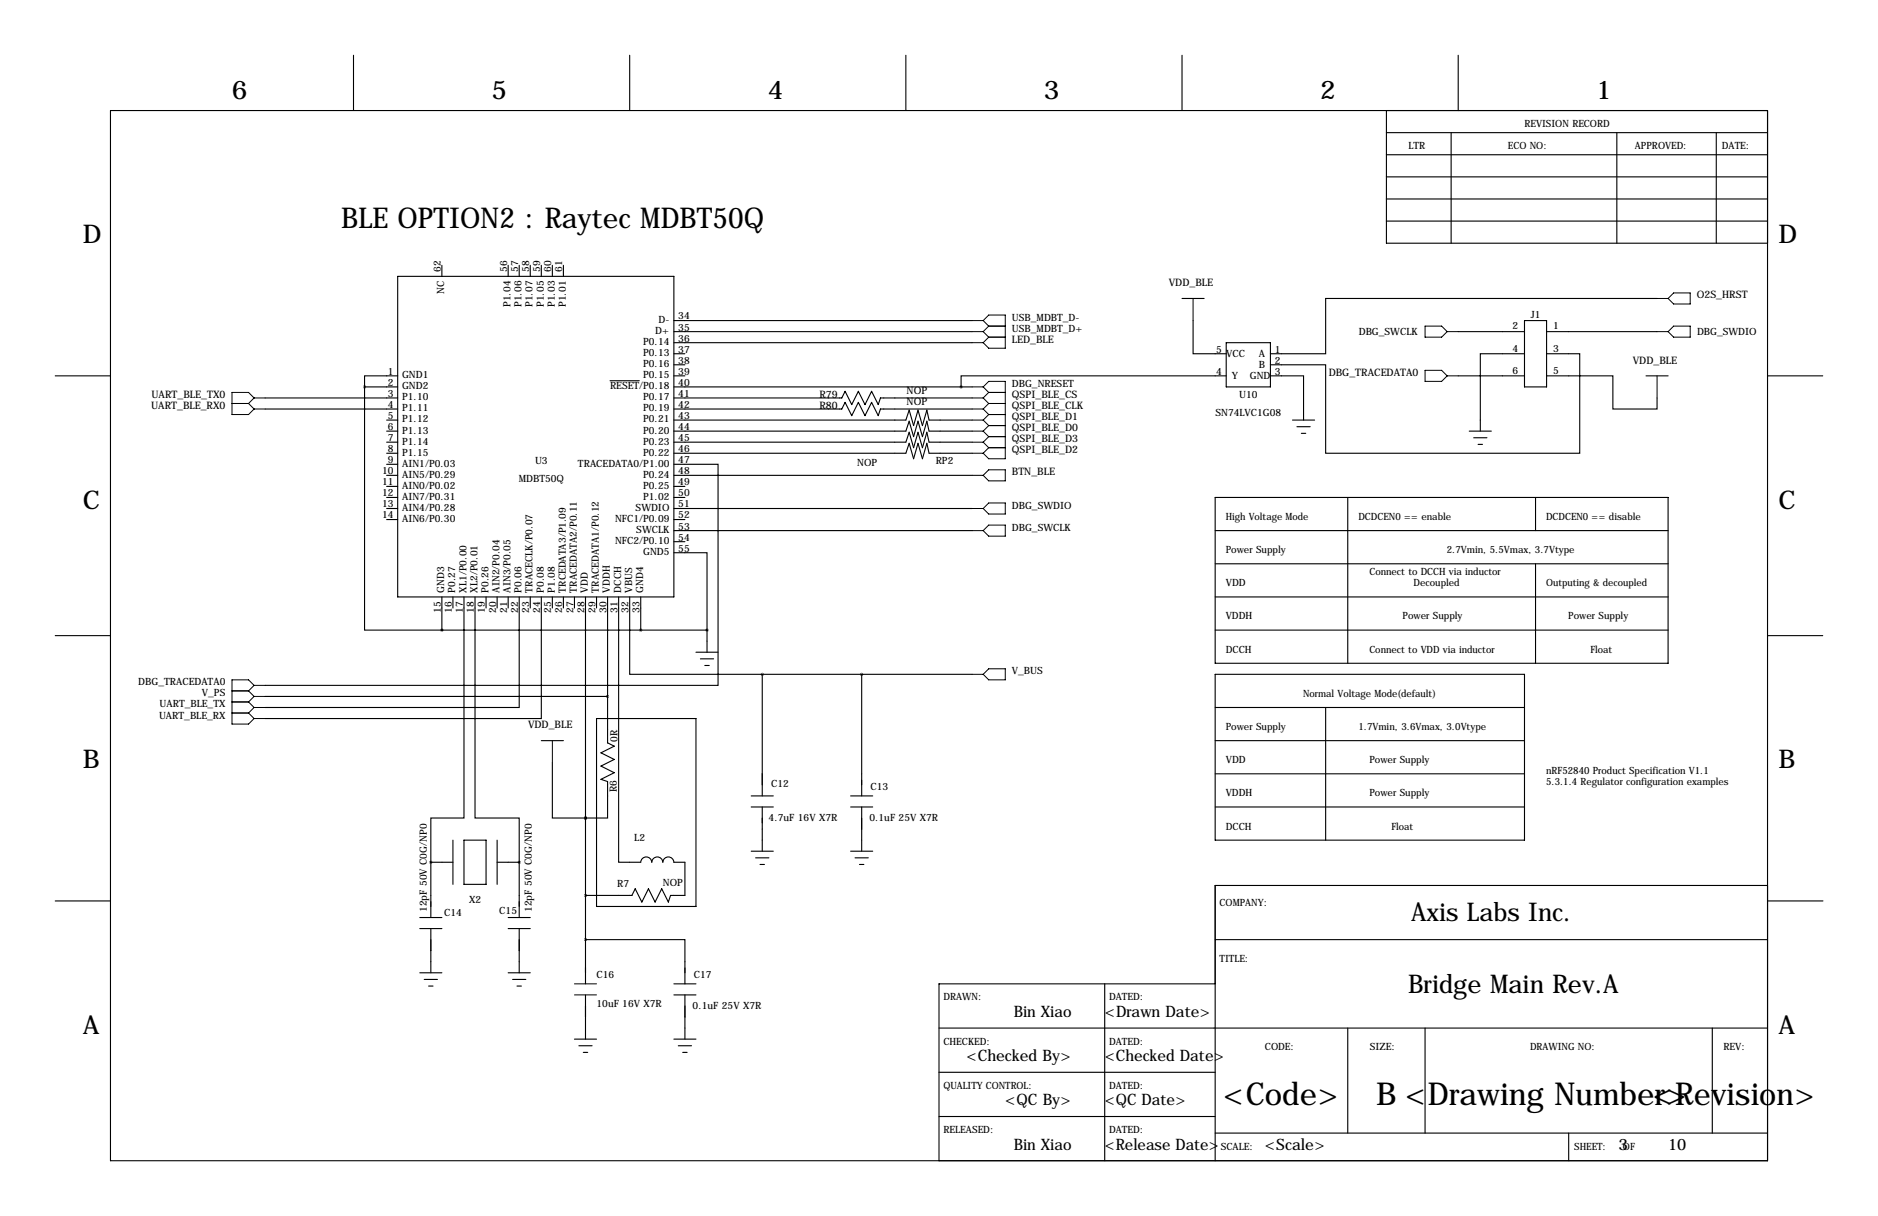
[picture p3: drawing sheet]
<svg xmlns="http://www.w3.org/2000/svg" width="432mm" height="279mm" viewBox="0 0 432 279" stroke-linecap="round" stroke-linejoin="round" font-family="sans-serif">
<g fill="none" stroke="#000" stroke-width=".25">
<path d="M81.3 12.7v12.7M144.8 12.7v12.7M208.3 12.7v12.7M271.8 12.7v12.7M335.3 12.7v12.7M25.4 25.4h381v241.3h-381zM318.8 30.5h87.6M318.8 35.6h87.6M318.8 25.4v30.5h87.6M333.7 30.5v25.4M371.8 30.5v25.4M394.6 30.5v25.4"/>
<path d="M318.8 45.7h87.6M318.8 50.8h87.6M318.8 40.6h87.6M91.4 63.5h63.5v73.7h-63.5zM101.6 61v2.5M116.8 61v2.5M119.4 61v2.5M121.9 61v2.5M124.5 61v2.5M127 61v2.5M129.5 61v2.5M154.9 73.7h68.6"/>
<path d="M154.9 76.2h68.6M154.9 78.7h68.6M271.8 68.6h5.1M274.3 73.7v7.6h7.6M281.9 78.7h10.2v10.2h-10.2zM335.3 76.2h15.2M350.5 73.7h5.1v15.2h-5.1zM355.6 76.2h25.4M381 68.6h-76.2v12.7h-12.7M12.7 86.4h12.7M61 91.4h30.4M61 94h30.4"/>
<path d="M83.8 88.9v55.9h17.8M83.8 88.9h7.6M88.9 96.5h2.5M88.9 99.1h2.5M91.4 86.4h-7.6v2.5M140.3 87.5h6.7M154.9 86.4h2.6M154.9 88.9h68.6M154.9 91.4h38.6l.8-1.5 1.5 3.1 1.6-3.1 1.5 3.1 1.5-3.1 1.5 3.1 .5-1.6h21.1M154.9 94h38.6l.8-1.5 1.5 3 1.6-3 1.5 3 1.5-3 1.5 3 .5-1.5h21.1M154.9 96.5h53.4l.7-2.3 1.1 3.6 1-3.6 1 3.6 1-3.6 .5 2.3h9.9M154.9 99.1h53.4l.7-2.3 1.1 3.5 1-3.5 1 3.5 1-3.5 .5 2.3h9.9"/>
<path d="M154.9 81.3h2.6M154.9 83.8h2.6M281.9 86.4h-60.9v2.5M292.1 86.4h7.6v10.1M297.2 96.5h5.1M298.2 98h3M299.2 99.6h1M335.3 86.4h15.2M337.8 99.1h5.1M350.5 81.3h-10.1v17.8M355.6 86.4h15.2v7.6h10.2v-2.6M355.6 81.3h7.6v22.8h-58.4v-20.3h-12.7"/>
<path d="M378.5 86.4h5M406.4 86.4h12.7M88.9 114.3h2.5M88.9 101.6h2.5M88.9 104.1h2.5M88.9 106.7h2.5M88.9 109.2h2.5M88.9 111.8h2.5M88.9 116.8h2.5M88.9 119.4h2.5M154.9 106.7h10.2v50.8h-104.1M154.9 114.3h2.6"/>
<path d="M154.9 101.6h53.4l.7-2.3 1.1 3.6 1-3.6 1 3.6 1-3.6 .5 2.3h9.9M154.9 104.1h53.4l.7-2.2 1.1 3.5 1-3.5 1 3.5 1-3.5 .5 2.2h9.9M154.9 109.2h68.6M154.9 111.8h2.6M154.9 116.8h68.6M154.9 119.4h2.6M279.4 114.3h104.1v38.1h-104.1zM309.9 114.3v38.1M338.8 100.6h3.1M339.9 102.1h1M353.1 114.3v7.6M101.6 137.2v7.6"/>
<path d="M104.1 137.2v2.5M106.7 137.2v50.8h-7.6v10.1M109.2 137.2v50.8h10.2v10.1M111.8 137.2v2.5M114.3 137.2v2.5M116.8 137.2v2.5M119.4 137.2v25.4h-58.4M121.9 137.2v2.5M124.5 137.2v27.9h-63.5M127 137.2v2.5M129.5 137.2v2.5M132.1 137.2v2.5"/>
<path d="M134.6 137.2v88.9M137.2 137.2v2.5M139.7 137.2v33.5l1.5 .7-3 1.6 3 1.5-3 1.5 3 1.5-3 1.6 1.5 .5v8.4h-5.1M142.2 137.2v60.9h5.1M144.8 137.2v17.7h30.5M147.3 137.2v7.6M154.9 127h7.7v17.8M154.9 121.9h68.6M154.9 124.5h2.6M279.4 121.9h104.1M279.4 129.5h104.1M279.4 137.2h104.1"/>
<path d="M353.1 129.5v22.9M12.7 146h12.7M101.6 144.8h61M160 149.9h5.1M161 151.4h3.1M162.1 152.9h1M162.6 144.8v5.1M175.3 154.9h48.2M175.3 154.9v28M198.1 154.9v28M279.4 154.9h71.1v38.1h-71.1zM279.4 144.8h104.1"/>
<path d="M406.4 146h12.7M61 160h78.7M124.5 170.2h5M127 175.3v12.7h7.6M137.2 165.1h22.8v43.2h-22.8zM279.4 162.6h71.1M279.4 170.2h71.1M279.4 177.8h71.1M304.8 162.6v30.4M99.1 198.1h5M99.1 198.1v12.7M104.1 193v10.2"/>
<path d="M106.7 193h5.1v10.2h-5.1zM114.3 193v10.2M114.3 198.1h5.1M119.4 198.1v12.7M134.6 188h.1M147.3 198.1a1.27 1.27 0 0 1 1.3-1.2 1.27 1.27 0 0 1 1.3 1.2M149.9 198.1a1.27 1.27 0 0 1 1.2-1.2 1.27 1.27 0 0 1 1.3 1.2M152.4 198.1a1.27 1.27 0 0 1 1.3-1.2 1.27 1.27 0 0 1 1.2 1.2h2.6v7.6h-3.3l-.5 1.6-1.6-3.1-1.5 3.1-1.5-3.1-1.5 3.1-1.6-3.1-.7 1.5h-10.7M172.7 185.4h5.1M172.7 182.9h5.1M172.7 195.6h5.1M173.7 197.1h3.1"/>
<path d="M174.8 198.6h1M175.3 185.4v10.2M195.6 185.4h5.1M195.6 182.9h5.1M195.6 195.6h5.1M196.6 197.1h3M197.6 198.6h1M198.1 185.4v10.2M279.4 185.4h71.1M12.7 207h12.7M96.5 210.8h5.1M96.5 213.4h5.1"/>
<path d="M99.1 213.4v10.1M116.8 210.8h5.1M116.8 213.4h5.1M119.4 213.4v10.1M134.6 215.9h22.9v10.2M279.4 215.9h127M406.4 203.5h-127v63.2M406.5 207h12.7M96.5 223.5h5.1M97.5 225h3.1M98.6 226.6h1M116.8 223.5h5.1"/>
<path d="M117.9 225h3M118.9 226.6h1M132.1 238.8h5.1M134.6 228.6v10.2M154.9 226.1h5.1M154.9 228.6h5.1M154.9 238.8h5.1M157.5 228.6v10.2M215.9 236.2h190.5M254 226.1v40.6M279.4 226.1h-63.5v40.6M309.9 236.2v24.1"/>
<path d="M327.7 236.2v24.1M393.7 236.2v24.1M133.1 240.3h3M134.1 241.8h1M156 240.3h3M157 241.8h1M215.9 246.4h63.5M215.9 256.5h63.5M279.4 260.3h127M360.7 260.3v6.4"/>
</g>
<g fill="none" stroke="#000" stroke-width=".23">
<path d="M223.5 73.7h2.6M223.5 76.2h2.6M223.5 78.7h2.6M226.1 73.7l1.2-1.3h3.8v7.6h-3.8l-1.2-1.3M226.1 73.7l1.2 1.2M226.1 76.2l1.2 1.3M227.3 74.9h3.8M227.3 77.5h3.8M227.3 74.9l-1.2 1.3M227.3 77.5l-1.2 1.2M274.3 68.6v5.1M327.7 74.9h3.8l1.2 1.3-1.2 1.3h-3.8z"/>
<path d="M332.7 76.2h2.6M381 76.2h2.5M381 68.6h2.5M383.5 76.2l1.3-1.3h3.8v2.6h-3.8zM383.5 68.6l1.3-1.3h3.8v2.5h-3.8zM53.3 92.7h3.8M57.1 92.7l1.3 1.3M58.4 91.4l-1.3-1.2h-3.8v5h3.8l1.3-1.2M58.4 91.4h2.6M58.4 94h2.6M58.4 91.4l-1.3 1.3M223.5 88.9h2.6"/>
<path d="M223.5 91.4h2.6M223.5 94h2.6M223.5 96.5h2.6M223.5 99.1h2.6M226.1 88.9l1.2-1.3h3.8v17.8h-3.8l-1.2-1.3M226.1 88.9l1.2 1.3M226.1 91.4l1.2 1.3M226.1 94l1.2 1.2M226.1 96.5l1.2 1.3M226.1 99.1l1.2 1.2M227.3 90.2h3.8M227.3 92.7h3.8"/>
<path d="M227.3 90.2l-1.2 1.2M227.3 95.2h3.8M227.3 92.7l-1.2 1.3M227.3 97.8h3.8M227.3 95.2l-1.2 1.3M227.3 97.8l-1.2 1.3M327.7 85.1h3.8l1.2 1.3-1.2 1.2h-3.8zM332.7 86.4h2.6M381 86.4v5M223.5 116.8h2.6M223.5 101.6h2.6M223.5 104.1h2.6"/>
<path d="M223.5 109.2h2.6M226.1 109.2l1.2-1.3h3.8v2.6h-3.8zM226.1 116.8l1.2-1.2h3.8v2.5h-3.8zM226.1 101.6l1.2 1.3M227.3 100.3h3.8M227.3 102.9h3.8M227.3 100.3l-1.2 1.3M227.3 102.9l-1.2 1.2M223.5 121.9h2.6M226.1 121.9l1.2-1.2h3.8v2.5h-3.8zM53.3 158.8h3.8M57.1 158.8l1.3 1.2"/>
<path d="M58.4 157.5l-1.3-1.3h-3.8v10.2h3.8l1.3-1.3M58.4 157.5h2.6M58.4 157.5l-1.3 1.3M223.5 154.9h2.6M226.1 154.9l1.2-1.2h3.8v2.5h-3.8zM53.3 161.3h3.8M53.3 163.8h3.8M57.1 161.3l1.3 1.3M57.1 163.8l1.3 1.3M58.4 160h2.6M58.4 160l-1.3 1.3M58.4 162.6h2.6"/>
<path d="M58.4 162.6l-1.3 1.2M58.4 165.1h2.6M127 170.2v5.1M132.1 226.1h5.1M132.1 228.6h5.1"/>
</g>
<path d="M162.5 144.8a.05 .05 0 0 0 .1 0 .05 .05 0 0 0-.1 0zM99 198.1a.05 .05 0 0 0 .1 0 .05 .05 0 0 0-.1 0zM175.2 154.9a.05 .05 0 0 0 .1 0 .05 .05 0 0 0-.1 0z" fill="#000" stroke="#000" stroke-width=".63"/>
<g font-size="7.3">
<text x="281.2" y="254">&lt;Code&gt;</text>
<text x="316.4" y="254">B &lt;Drawing Number&gt;</text>
<text x="380" y="254">&lt;Revision&gt;</text>
</g>
<text font-size="6.6" x="78.4" y="52.4">BLE OPTION2 : Raytec MDBT50Q</text>
<g font-size="5.9">
<text x="53.3" y="22.9">6</text>
<text x="113" y="22.9">5</text>
<text x="176.5" y="22.9">4</text>
<text x="240" y="22.9">3</text>
<text x="303.5" y="22.9">2</text>
<text x="367" y="22.9">1</text>
<text x="19" y="55.9">D</text>
<text x="408.9" y="55.9">D</text>
<text x="19" y="116.8">C</text>
<text x="408.9" y="116.8">C</text>
<text x="19" y="176.5">B</text>
<text x="408.9" y="176.5">B</text>
<text x="324.5" y="211.6">Axis Labs Inc.</text>
<text x="323.7" y="228.1">Bridge Main Rev.A</text>
<text x="19" y="237.5">A</text>
<text x="408.9" y="237.5">A</text>
</g>
<g font-size="3.6">
<text x="233.1" y="233.7">Bin Xiao</text>
<text x="254" y="233.7">&lt;Drawn Date&gt;</text>
<text x="222.2" y="243.8">&lt;Checked By&gt;</text>
<text x="254" y="243.8">&lt;Checked Date&gt;</text>
<text x="231.1" y="254">&lt;QC By&gt;</text>
<text x="254" y="254">&lt;QC Date&gt;</text>
<text x="233.1" y="264.2">Bin Xiao</text>
<text x="254" y="264.2">&lt;Release Date&gt;</text>
<text x="290.8" y="264.2">&lt;Scale&gt;</text>
<text x="372.1" y="264.2">3</text>
<text x="383.5" y="264.2">10</text>
</g>
<g font-size="2.4">
<text x="268.7" y="65.8">VDD_BLE</text>
<text x="390.1" y="68.6">O2S_HRST</text>
<text x="232.7" y="78.7">LED_BLE</text>
<text x="375.4" y="83.6">VDD_BLE</text>
<text x="305.5" y="86.4">DBG_TRACEDATA0</text>
<text x="34.7" y="94">UART_BLE_RX0</text>
<text x="34.8" y="91.4">UART_BLE_TX0</text>
<text x="188.4" y="91.4">R79</text>
<text x="188.4" y="94">R80</text>
<text x="208.5" y="90.6">NOP</text>
<text x="208.5" y="93.1">NOP</text>
<text x="232.7" y="91.4">QSPI_BLE_CS</text>
<text x="232.7" y="94">QSPI_BLE_CLK</text>
<text x="232.7" y="96.5">QSPI_BLE_D1</text>
<text x="232.7" y="99.1">QSPI_BLE_D0</text>
<text x="232.7" y="101.6">QSPI_BLE_D3</text>
<text x="232.7" y="104.1">QSPI_BLE_D2</text>
<text x="232.7" y="109.2">BTN_BLE</text>
<text x="121.4" y="167.4">VDD_BLE</text>
</g>
<g font-size="2.3">
<text x="350.5" y="29.2">REVISION RECORD</text>
<text x="323.8" y="34.3">LTR</text>
<text x="346.7" y="34.3">ECO NO:</text>
<text x="375.9" y="34.3">APPROVED:</text>
<text x="395.9" y="34.3">DATE:</text>
<text x="101.3" y="62.5" transform="rotate(-90 101.3 62.5)">62</text>
<text x="116.6" y="62.5" transform="rotate(-90 116.6 62.5)">56</text>
<text x="119.1" y="62.5" transform="rotate(-90 119.1 62.5)">57</text>
<text x="121.7" y="62.5" transform="rotate(-90 121.7 62.5)">58</text>
<text x="124.2" y="62.5" transform="rotate(-90 124.2 62.5)">59</text>
<text x="126.7" y="62.5" transform="rotate(-90 126.7 62.5)">60</text>
<text x="129.3" y="62.5" transform="rotate(-90 129.3 62.5)">61</text>
<text x="102.2" y="67.5" transform="rotate(-90 102.2 67.5)">NC</text>
<text x="117.4" y="70.6" transform="rotate(-90 117.4 70.6)">P1.04</text>
<text x="119.9" y="70.6" transform="rotate(-90 119.9 70.6)">P1.06</text>
<text x="122.5" y="70.6" transform="rotate(-90 122.5 70.6)">P1.07</text>
<text x="125" y="70.6" transform="rotate(-90 125 70.6)">P1.05</text>
<text x="127.6" y="70.6" transform="rotate(-90 127.6 70.6)">P1.03</text>
<text x="130.1" y="70.6" transform="rotate(-90 130.1 70.6)">P1.01</text>
<text x="150.7" y="76.8">D+</text>
<text x="151.4" y="74.2">D-</text>
<text x="156" y="73.4">34</text>
<text x="156" y="75.9">35</text>
<text x="232.7" y="73.7">USB_MDBT_D-</text>
<text x="232.7" y="76.2">USB_MDBT_D+</text>
<text x="312.4" y="77">DBG_SWCLK</text>
<text x="347.7" y="75.7">2</text>
<text x="351.9" y="73.2">J1</text>
<text x="357.1" y="75.7">1</text>
<text x="390.2" y="77">DBG_SWDIO</text>
<text x="147.9" y="79.3">P0.14</text>
<text x="147.9" y="81.8">P0.13</text>
<text x="156" y="78.5">36</text>
<text x="156" y="81">37</text>
<text x="156" y="83.6">38</text>
<text x="279.7" y="81">5</text>
<text x="281.9" y="82.1">VCC</text>
<text x="289.4" y="82.1">A</text>
<text x="293.1" y="81">1</text>
<text x="293.1" y="83.6">2</text>
<text x="347.7" y="80.8">4</text>
<text x="357.1" y="80.8">3</text>
<text x="89.2" y="86.1">1</text>
<text x="89.2" y="88.6">2</text>
<text x="92.5" y="86.9">GND1</text>
<text x="92.5" y="89.5">GND2</text>
<text x="140.3" y="89.5">RESET/P0.18</text>
<text x="147.9" y="84.4">P0.16</text>
<text x="147.9" y="86.9">P0.15</text>
<text x="156" y="86.1">39</text>
<text x="156" y="88.6">40</text>
<text x="232.7" y="88.9">DBG_NRESET</text>
<text x="279.7" y="86.1">4</text>
<text x="283.2" y="87.2">Y</text>
<text x="287.4" y="87.2">GND</text>
<text x="289.4" y="84.6">B</text>
<text x="293.1" y="86.1">3</text>
<text x="347.7" y="85.9">6</text>
<text x="357.1" y="85.9">5</text>
<text x="89.2" y="91.2">3</text>
<text x="89.2" y="93.7">4</text>
<text x="92.5" y="92">P1.10</text>
<text x="92.5" y="94.5">P1.11</text>
<text x="147.9" y="92">P0.17</text>
<text x="147.9" y="94.5">P0.19</text>
<text x="156" y="91.2">41</text>
<text x="156" y="93.7">42</text>
<text x="279.5" y="95.6">SN74LVC1G08</text>
<text x="284.9" y="91.4">U10</text>
<text x="89.2" y="96.3">5</text>
<text x="89.2" y="98.8">6</text>
<text x="89.2" y="101.3">7</text>
<text x="92.5" y="97.1">P1.12</text>
<text x="92.5" y="99.6">P1.13</text>
<text x="147.9" y="97.1">P0.21</text>
<text x="147.9" y="99.6">P0.20</text>
<text x="156" y="96.3">43</text>
<text x="156" y="98.8">44</text>
<text x="156" y="101.3">45</text>
<text x="89.2" y="103.9">8</text>
<text x="89.2" y="106.4">9</text>
<text x="92.5" y="102.2">P1.14</text>
<text x="92.5" y="104.7">P1.15</text>
<text x="92.5" y="107.2">AIN1/P0.03</text>
<text x="123" y="106.7">U3</text>
<text x="132.9" y="107.2">TRACEDATA0/P1.00</text>
<text x="147.9" y="102.2">P0.23</text>
<text x="147.9" y="104.7">P0.22</text>
<text x="156" y="103.9">46</text>
<text x="156" y="106.4">47</text>
<text x="197.1" y="107">NOP</text>
<text x="215.1" y="106.7">RP2</text>
<text x="87.8" y="109">10</text>
<text x="87.8" y="111.5">11</text>
<text x="92.5" y="109.8">AIN5/P0.29</text>
<text x="92.5" y="112.3">AIN0/P0.02</text>
<text x="119.3" y="110.8">MDBT50Q</text>
<text x="147.9" y="109.8">P0.24</text>
<text x="147.9" y="112.3">P0.25</text>
<text x="156" y="109">48</text>
<text x="156" y="111.5">49</text>
<text x="87.8" y="114">12</text>
<text x="87.8" y="116.6">13</text>
<text x="87.8" y="119.1">14</text>
<text x="92.5" y="114.9">AIN7/P0.31</text>
<text x="92.5" y="117.4">AIN4/P0.28</text>
<text x="92.5" y="119.9">AIN6/P0.30</text>
<text x="141.4" y="119.9">NFC1/P0.09</text>
<text x="146.2" y="117.4">SWDIO</text>
<text x="147.9" y="114.9">P1.02</text>
<text x="156" y="114">50</text>
<text x="156" y="116.6">51</text>
<text x="156" y="119.1">52</text>
<text x="232.7" y="116.8">DBG_SWDIO</text>
<text x="281.8" y="119.5">High Voltage Mode</text>
<text x="312.3" y="119.5">DCDCEN0 == enable</text>
<text x="355.5" y="119.5">DCDCEN0 == disable</text>
<text x="141.4" y="125">NFC2/P0.10</text>
<text x="146.3" y="122.5">SWCLK</text>
<text x="156" y="121.7">53</text>
<text x="156" y="124.2">54</text>
<text x="232.7" y="121.9">DBG_SWCLK</text>
<text x="147.9" y="127.6">GND5</text>
<text x="156" y="126.7">55</text>
<text x="281.8" y="127.1">Power Supply</text>
<text x="332.6" y="127.1">2.7Vmin, 5.5Vmax, 3.7Vtype</text>
<text x="102.2" y="136.1" transform="rotate(-90 102.2 136.1)">GND3</text>
<text x="104.7" y="136.1" transform="rotate(-90 104.7 136.1)">P0.27</text>
<text x="107.2" y="136.1" transform="rotate(-90 107.2 136.1)">XL1/P0.00</text>
<text x="109.8" y="136.1" transform="rotate(-90 109.8 136.1)">XL2/P0.01</text>
<text x="112.3" y="136.1" transform="rotate(-90 112.3 136.1)">P0.26</text>
<text x="114.9" y="136.1" transform="rotate(-90 114.9 136.1)">AIN2/P0.04</text>
<text x="117.4" y="136.1" transform="rotate(-90 117.4 136.1)">AIN3/P0.05</text>
<text x="119.9" y="136.1" transform="rotate(-90 119.9 136.1)">P0.06</text>
<text x="122.5" y="136.1" transform="rotate(-90 122.5 136.1)">TRACECLK/P0.07</text>
<text x="125" y="136.1" transform="rotate(-90 125 136.1)">P0.08</text>
<text x="127.6" y="136.1" transform="rotate(-90 127.6 136.1)">P1.08</text>
<text x="130.1" y="136.1" transform="rotate(-90 130.1 136.1)">TRCEDATA3/P1.09</text>
<text x="132.6" y="136.1" transform="rotate(-90 132.6 136.1)">TRACEDATA2/P0.11</text>
<text x="135.2" y="136.1" transform="rotate(-90 135.2 136.1)">VDD</text>
<text x="137.7" y="136.1" transform="rotate(-90 137.7 136.1)">TRACEDATA1/P0.12</text>
<text x="140.3" y="136.1" transform="rotate(-90 140.3 136.1)">VDDH</text>
<text x="142.8" y="136.1" transform="rotate(-90 142.8 136.1)">DCCH</text>
<text x="145.3" y="136.1" transform="rotate(-90 145.3 136.1)">VBUS</text>
<text x="147.9" y="136.1" transform="rotate(-90 147.9 136.1)">GND4</text>
<text x="281.8" y="134.7">VDD</text>
<text x="314.9" y="132.2">Connect to DCCH via inductor</text>
<text x="325" y="134.7">Decoupled</text>
<text x="355.5" y="134.7">Outputing &amp; decoupled</text>
<text x="101.3" y="140.8" transform="rotate(-90 101.3 140.8)">15</text>
<text x="103.9" y="140.8" transform="rotate(-90 103.9 140.8)">16</text>
<text x="106.4" y="140.8" transform="rotate(-90 106.4 140.8)">17</text>
<text x="109" y="140.8" transform="rotate(-90 109 140.8)">18</text>
<text x="111.5" y="140.8" transform="rotate(-90 111.5 140.8)">19</text>
<text x="114" y="140.8" transform="rotate(-90 114 140.8)">20</text>
<text x="116.6" y="140.8" transform="rotate(-90 116.6 140.8)">21</text>
<text x="119.1" y="140.8" transform="rotate(-90 119.1 140.8)">22</text>
<text x="121.7" y="140.8" transform="rotate(-90 121.7 140.8)">23</text>
<text x="124.2" y="140.8" transform="rotate(-90 124.2 140.8)">24</text>
<text x="126.7" y="140.8" transform="rotate(-90 126.7 140.8)">25</text>
<text x="129.3" y="140.8" transform="rotate(-90 129.3 140.8)">26</text>
<text x="131.8" y="140.8" transform="rotate(-90 131.8 140.8)">27</text>
<text x="134.4" y="140.8" transform="rotate(-90 134.4 140.8)">28</text>
<text x="136.9" y="140.8" transform="rotate(-90 136.9 140.8)">29</text>
<text x="139.4" y="140.8" transform="rotate(-90 139.4 140.8)">30</text>
<text x="142" y="140.8" transform="rotate(-90 142 140.8)">31</text>
<text x="144.5" y="140.8" transform="rotate(-90 144.5 140.8)">32</text>
<text x="147.1" y="140.8" transform="rotate(-90 147.1 140.8)">33</text>
<text x="281.8" y="142.3">VDDH</text>
<text x="322.5" y="142.3">Power Supply</text>
<text x="360.6" y="142.3">Power Supply</text>
<text x="281.8" y="150">DCCH</text>
<text x="314.9" y="150">Connect to VDD via inductor</text>
<text x="365.7" y="150">Float</text>
<text x="232.7" y="154.9">V_BUS</text>
<text x="31.8" y="157.5">DBG_TRACEDATA0</text>
<text x="46.4" y="160">V_PS</text>
<text x="299.6" y="160.1">Normal Voltage Mode(default)</text>
<text x="36.6" y="165.1">UART_BLE_RX</text>
<text x="36.7" y="162.6">UART_BLE_TX</text>
<text x="281.8" y="167.7">Power Supply</text>
<text x="312.3" y="167.7">1.7Vmin, 3.6Vmax, 3.0Vtype</text>
<text x="142" y="170.5" transform="rotate(-90 142 170.5)">0R</text>
<text x="281.8" y="175.4">VDD</text>
<text x="314.9" y="175.4">Power Supply</text>
<text x="355.5" y="177.9">nRF52840 Product Specification V1.1</text>
<text x="141.8" y="182" transform="rotate(-90 141.8 182)">R6</text>
<text x="177.3" y="180.9">C12</text>
<text x="200.2" y="181.6">C13</text>
<text x="281.8" y="183">VDDH</text>
<text x="314.9" y="183">Power Supply</text>
<text x="355.5" y="180.4">5.3.1.4 Regulator configuration examples</text>
<text x="176.7" y="188.7">4.7uF 16V X7R</text>
<text x="199.9" y="188.6">0.1uF 25V X7R</text>
<text x="281.8" y="190.6">DCCH</text>
<text x="319.9" y="190.6">Float</text>
<text x="145.8" y="193.3">L2</text>
<text x="141.9" y="203.7">R7</text>
<text x="152.4" y="203.5">NOP</text>
<text x="98.1" y="209.5" transform="rotate(-90 98.1 209.5)">12pF 50V C0G/NP0</text>
<text x="107.8" y="207.5">X2</text>
<text x="122.3" y="209.5" transform="rotate(-90 122.3 209.5)">12pF 50V C0G/NP0</text>
<text x="280.4" y="208.3">COMPANY:</text>
<text x="102.1" y="210.6">C14</text>
<text x="114.8" y="210.1">C15</text>
<text x="280.4" y="221">TITLE:</text>
<text x="137.2" y="224.8">C16</text>
<text x="159.5" y="224.8">C17</text>
<text x="137.2" y="231.5">10uF 16V X7R</text>
<text x="159.3" y="231.7">0.1uF 25V X7R</text>
<text x="216.9" y="229.9">DRAWN:</text>
<text x="255" y="229.9">DATED:</text>
<text x="216.9" y="240">CHECKED:</text>
<text x="255" y="240">DATED:</text>
<text x="290.8" y="241.3">CODE:</text>
<text x="315" y="241.3">SIZE:</text>
<text x="351.8" y="241.3">DRAWING NO:</text>
<text x="396.2" y="241.3">REV:</text>
<text x="216.9" y="250.2">QUALITY CONTROL:</text>
<text x="255" y="250.2">DATED:</text>
<text x="216.9" y="260.3">RELEASED:</text>
<text x="255" y="260.3">DATED:</text>
<text x="280.7" y="264.2">SCALE:</text>
<text x="361.9" y="264.2">SHEET:</text>
<text x="373.2" y="264.2">OF</text>
</g>
</svg>
